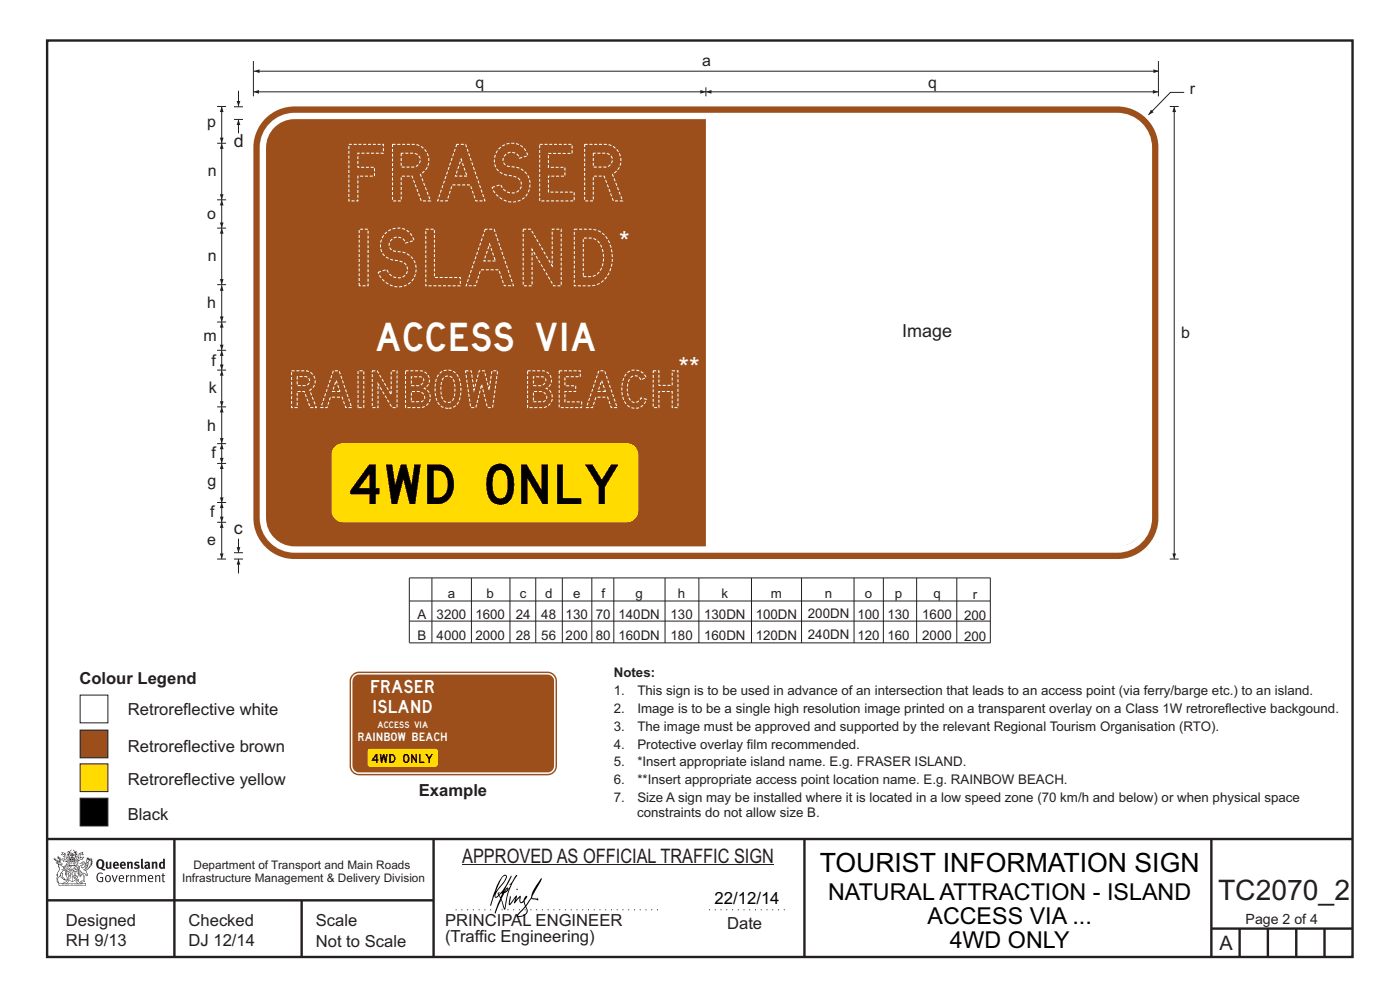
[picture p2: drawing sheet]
<svg xmlns="http://www.w3.org/2000/svg" width="297mm" height="210mm" viewBox="0 0 297 210" stroke-linecap="round" stroke-linejoin="round" font-family="sans-serif">
<g fill="none" stroke="#231f20" stroke-width=".51">
<path d="M10 8.6h276.9v194.4h-276.9zM10 178h277M37 178v25M92 178v25M170.7 177.9v25M257 178v25M10 191h82M64 191v12M257 197h30M263 197v6M269 197v6M275 197v6"/>
<path d="M281 197v6"/>
</g>
<path d="M96.7 193h43.3M150.4 193h16.8" fill="none" stroke="#231f20" stroke-width=".21" stroke-dasharray=".2 1" stroke-linecap="butt"/>
<path d="M98 183.5h66.2" fill="none" stroke="#231f20" stroke-width=".21"/>
<g fill="#231f20">
<path d="M21.1 182.6a.94 .94 0 0 0 .2 1.4 .84 .84 0 0 0 0-1.5zM20.7 182.5a.92 .92 0 0 1 1.1-.1 .92 .92 0 0 1 .3 1.2l-.3 .6 .6 .2-.1 .2-.6-.1a1.41 1.41 0 0 1-1.3-1.2z" fill-rule="evenodd"/>
<path d="M22.5 182.8h.3v1.1l.2 .1 .2-.1v-1.1h.4l.1 1.4a1.27 1.27 0 0 1-1.2-.1z" fill-rule="evenodd"/>
<path d="M24.5 183.1l-.1 .3h.4l-.1-.3zM24.1 183a.66 .66 0 0 1 .9-.1 .66 .66 0 0 1 .2 .8h-.8v.2a.42 .42 0 0 0 .7 0l.1 .2a.79 .79 0 0 1-1.1 0 .79 .79 0 0 1 0-1.1z" fill-rule="evenodd"/>
<path d="M25.9 183.1l-.1 .3h.5l-.1-.3zM25.6 183a.66 .66 0 0 1 .8-.1 .66 .66 0 0 1 .3 .8h-.9l.1 .2a.42 .42 0 0 0 .6 0l.2 .2a.79 .79 0 0 1-1.1 0 .79 .79 0 0 1 0-1.1z" fill-rule="evenodd"/>
<path d="M26.9 182.9l.4-.1v.1a.46 .46 0 0 1 .5-.1 .46 .46 0 0 1 .4 .4v1.1h-.4v-1l-.2-.2-.2 .1v1.1h-.4z" fill-rule="evenodd"/>
<path d="M28.5 183l.5-.2 .6 .1-.2 .3-.5-.1v.2a.56 .56 0 0 1 .7 .6 .56 .56 0 0 1-.8 .4l-.4-.1 .1-.3 .5 .1 .2-.1-.6-.4z" fill-rule="evenodd"/>
<path d="M29.9 182.2l.4-.1v1.8l.2 .4h-.4l-.2-.2z" fill-rule="evenodd"/>
<path d="M31.1 183.7v.3h.3v-.4zM30.6 183a.67 .67 0 0 1 .7-.2 .67 .67 0 0 1 .5 .5l.1 .8-.2 .3-.2-.2a.5 .5 0 0 1-.7 0 .5 .5 0 0 1 0-.7l.6-.1v-.3l-.6 .1z" fill-rule="evenodd"/>
<path d="M32.2 182.9l.3-.1 .1 .1a.46 .46 0 0 1 .5-.1 .46 .46 0 0 1 .3 .4v1.1h-.4v-1l-.1-.2-.3 .1v1.1h-.4z" fill-rule="evenodd"/>
<path d="M34.2 183.1v.7l.2 .2 .2-.1v-.7zM34.6 182.1l.4 .1v2.1l-.3-.1a.71 .71 0 0 1-1-.6 .71 .71 0 0 1 .9-.7z" fill-rule="evenodd"/>
<path d="M20.8 185.3l.7-.2 .3 .2-.1 .1a.69 .69 0 0 0-.9 .1 .69 .69 0 0 0-.1 .9l.3 .4 .5 .1h.2v-.7h-.4l-.1-.1h.7v.9a.96 .96 0 0 1-1.2-.1 .96 .96 0 0 1-.2-1.1z" fill-rule="evenodd"/>
<path d="M22.6 186a.57 .57 0 0 0-.1 .6 .57 .57 0 0 0 .6 .3 .7 .7 0 0 0-.2-1.1zM22.4 185.8a.69 .69 0 0 1 1.1 .6 .69 .69 0 0 1-1.1 .5 1.04 1.04 0 0 1 0-1.1z" fill-rule="evenodd"/>
<path d="M23.7 185.7l.2-.1 .4 1.3 .4-1.2h.3l-.6 1.4h-.2z" fill-rule="evenodd"/>
<path d="M25.6 185.8l-.2 .4h.7l-.2-.4zM25.3 185.8a.59 .59 0 0 1 .8-.1 .59 .59 0 0 1 .2 .7l-.9 .1a.45 .45 0 0 0 .3 .4 .45 .45 0 0 0 .5-.1l.1 .2a.74 .74 0 0 1-1-.1 .74 .74 0 0 1 0-1.1z" fill-rule="evenodd"/>
<path d="M26.7 185.7l.2-.1 .1 .3 .4-.3v.3l-.4 .2v1h-.3z" fill-rule="evenodd"/>
<path d="M27.6 185.7l.2-.1 .1 .2a.45 .45 0 0 1 .5-.2 .45 .45 0 0 1 .3 .4v1.1h-.2v-1.1l-.2-.2-.4 .2v1.1h-.2z" fill-rule="evenodd"/>
<path d="M29.1 185.7l.3-.1v.2l.4-.2 .4 .3 .3-.3a.37 .37 0 0 1 .5 .4v1.1h-.2v-1.1l-.2-.2-.4 .2v1.1h-.2v-1.1l-.2-.2-.4 .2v1.1h-.2z" fill-rule="evenodd"/>
<path d="M31.8 185.8l-.2 .4h.7l-.2-.4zM31.5 185.8a.59 .59 0 0 1 .8-.1 .59 .59 0 0 1 .2 .7l-.9 .1a.45 .45 0 0 0 .3 .4 .45 .45 0 0 0 .5-.1l.1 .2a.74 .74 0 0 1-1-.1 .74 .74 0 0 1 0-1.1z" fill-rule="evenodd"/>
<path d="M32.9 185.7l.2-.1v.2a.45 .45 0 0 1 .5-.2 .45 .45 0 0 1 .4 .4v1.1h-.2v-1.1l-.2-.2-.4 .2v1.1h-.3z" fill-rule="evenodd"/>
<path d="M34.5 185.3l.2-.1v.5h.3v.1h-.3v1v.1h.3l-.1 .2-.4-.1-.1-1.2h-.1v-.1h.1z" fill-rule="evenodd"/>
<path d="M13.2 180.9l.5 .2-.6 .2 .3-.3zM13.7 181.2l.2 .1 .1 1 .4-.5v.5h-.1l-.2 .3-.7 .1 .1-.3-.4-.1 .3-.1 .6 .2-.4-.7h.2zM13.2 180.7v.4l-.3 .2 .3 .1 .4-.2 .1 .4-.3 .2h.2l.2 .5-.4-.2-.4 .1 .5 .6 .2-.1 .8 .1-.6 .6 .2 .1 .6-.2-.1-.3 .3-.2h-.2l-.1 .5-.5 .1 .5-.7h-.5l.6-.2-.5 .1 .4-.3-.1-.6-.1-.1-.3 .5v-.2a.8 .8 0 0 0-.9-1.1z" fill-rule="evenodd"/>
<path d="M16.9 181.1l.6-.2-.3 .2 .4 .2zM16.8 181.2h.1l.1 .9 .3-.2 .4-.1-.3 .3v.2h-.4l-.3 .3-.1-.3h-.3l.1-.2-.1-.4 .4 .6 .1-.1zM16.2 181.5v.9l.4 .1h-.7l.7 .1-.2 .1h-.3l.4 .4h-.2v.4l-.5-.9 .5 1 .4-.6-.4-.2 .8-.5 .3 .1 .4-.5 .1-.2-.9 .2v-.7l.4 .2 .5-.1-.4-.2 .2-.3a.88 .88 0 0 0-1 1.2z" fill-rule="evenodd"/>
<path d="M15.5 182.9l.2 .2h-.1v.3l-.1-.3h-.1h.1z" fill-rule="evenodd"/>
<path d="M15 182.9l.3 .2h-.2v.3v-.3h-.2h.2z" fill-rule="evenodd"/>
<path d="M14.9 182.8h.9v.7l-.2 .1-.8-.1zM14.8 182.4l-.2 1.3h1.4l-.2-1.3-.1 .2h-.8z" fill-rule="evenodd"/>
<path d="M14.9 184.5v.2l.2-.1v-.1zM14.4 183.8l.2 .2-.3 .2v.5l.2 .1 .3-.1-.4-.4 .3 .2 .4-.1-.2-.4 .2-.2zM14.2 183.7h1a.5 .5 0 0 0 0 .8l-.3 .3a.47 .47 0 0 1-.6 0 .47 .47 0 0 1 0-.7l.1-.1z" fill-rule="evenodd"/>
<path d="M15.6 184.2l.1-.1a.33 .33 0 0 1 .5-.2 .33 .33 0 0 1 .1 .5l-.3-.1 .2-.2h-.4l-.1 .1 .2 .1 .1 .2h.3v.3h-.6l.1-.2-.3-.1zM15.5 184.2l-.2 .4h.3l-.1 .2h.9v-.2a.44 .44 0 0 0 0-.7 .44 .44 0 0 0-.7 .1z" fill-rule="evenodd"/>
<path d="M15.7 185.7l.4 .1zM15.9 185.2l.1 .4h-.2zM15.9 185.1l-.3 .7-.3 .2a.98 .98 0 0 1 1.1 .1z" fill-rule="evenodd"/>
<path d="M15.6 186l.3 .2v-.2h.2l-.2 .5v-.2l-.3 .1 .2-.2z" fill-rule="evenodd"/>
<path d="M15 185.3l.1 .1-.2 .3zM14.6 185.9h.4a.22 .22 0 0 1-.2 .3 .22 .22 0 0 1-.2-.3zM14.5 185.3l.2 .4zM14.5 185.8l.5 .1zM14.7 185.2l.2 .1-.1 .4zM14.4 185.2l.1 .5a.36 .36 0 0 0 0 .5 .36 .36 0 0 0 .5 0 .36 .36 0 0 0 0-.5 .41 .41 0 0 0 0-.5 .41 .41 0 0 0-.6 0z" fill-rule="evenodd"/>
<path d="M14.6 184.1l.2 .2z" fill-rule="evenodd"/>
<path d="M18.3 183.4l.1-.1-.1 .4-.4 .4z" fill-rule="evenodd"/>
<path d="M17.5 182.9l.2-.1 .2 .2-.7 .8v.3l.3 .1a1.07 1.07 0 0 0 .7-.9l.4-.3v.2a1.36 1.36 0 0 1-1 1.3 1.32 1.32 0 0 0 1.2-1.6l.5-.7-.2 .5 .3-.2-.3 .4 .4-.2-.4 .5 .4-.1-.5 .2h.4l-.4 .2h.4l-.4 .1 .1 .1h-.2l.1 .2-.3 .1a.82 .82 0 0 1-.9 .6l.3 .1 .5 .9-.3 .1-.2-.4-.4-.2 .1 1.8 .2 .1-.6 .2-.2-.2 .5-.1v-.2a2.24 2.24 0 0 0-.7-2.1l-.1-.2a.7 .7 0 0 1 .7-1l.1-.2zM16.6 184.6l.4 1.2 .2-.8 .2 .3-.4 .7-.3-.8h-.2l.2-.2zM18.5 182.2l.1 .3 .1-.2 .1 .3 .1-.3v.2l-.7 .6zM16.8 183.2l.7-.1v.2a.87 .87 0 0 0-.7 .6 .87 .87 0 0 0 .2 .9l.1 .4-.1 .5-.2-1.1-.2-.1-.2 .1 .2 .3-.2 .3 .3 .1 .2 .7h.3l.2-.6a1.61 1.61 0 0 1 .2 1.4h-.3l-.2 .3h.2l.1 .2 .2-.2h.4l-.1-.3-.1-1.5 .2 .1a.4 .4 0 0 0 .2 .3 .4 .4 0 0 0 .5 0l-.5-1 .8-.6 .1-.3h.2l-.1-.1 .4-.3h-.2l.2-.3-.1 .1 .1-.3-.1 .1 .1-.4h-.1l.1-.3-.1-.1-.1 .2-.1-.4-.3 .4v-.4l-.1 .2-.2-.3v.3l-.3-.4-.3 1.6a.58 .58 0 0 1-.8 .6l.7-.8v-.4h-.4z" fill-rule="evenodd"/>
<path d="M18.2 185.4l.2 .1z" fill-rule="evenodd"/>
<path d="M12.5 187.5h5.6v.3h-5.5zM13.5 187.4l.5-.3 .4-.4v.1l.1 .1-.3 .4zM14 186.6h.2l-.1 .2zM16.3 186.7l.3 .4 .6 .3h-.6l-.3-.2-.1-.3zM16.4 186.6h.2l-.1 .2zM12.4 187.4l.1 .5h5.7l.1-.5-.8-.1-.7-.2-.2-.2 .1-.4a.47 .47 0 0 0-.6 .3 .47 .47 0 0 0 .4 .6h-2.3a.47 .47 0 0 0 .4-.6 .47 .47 0 0 0-.6-.3l.1 .4-.3 .2-.6 .2z" fill-rule="evenodd"/>
<path d="M13.3 187.6v.1zM13.3 187.5l-.1 .3h.2z" fill-rule="evenodd"/>
<path d="M13.5 187.5l.1 .3 .1-.3v.2z" fill-rule="evenodd"/>
<path d="M13.9 187.5l.1 .3zM13.8 187.5v.3l.2-.1v-.1z" fill-rule="evenodd"/>
<path d="M14.2 187.6l.1 .1zM14.2 187.5l-.1 .3h.3z" fill-rule="evenodd"/>
<path d="M14.4 187.5h.2v.3h-.2z" fill-rule="evenodd"/>
<path d="M15.1 187.6v.1zM15.1 187.5l-.2 .3h.3z" fill-rule="evenodd"/>
<path d="M15.2 187.5h.2v.3z" fill-rule="evenodd"/>
<path d="M15.8 187.5h.2l-.1 .3z" fill-rule="evenodd"/>
<path d="M16.1 187.5l.1 .3z" fill-rule="evenodd"/>
<path d="M16.3 187.5l.1 .3zM16.3 187.5v.3l.2-.1v-.1z" fill-rule="evenodd"/>
<path d="M16.6 187.5h.2v.3h-.2z" fill-rule="evenodd"/>
<path d="M16.9 187.5l.1 .3h-.1z" fill-rule="evenodd"/>
<path d="M17.1 187.5l.1 .3z" fill-rule="evenodd"/>
<path d="M17.3 187.5l.1 .3z" fill-rule="evenodd"/>
<path d="M14.9 182.1a.71 .71 0 0 1 .9 .1zM15.6 182.2l.2 .2zM15 182.2l.3 .1zM14.8 182.3l.1 .1zM15.2 181.9h.2zM15.2 181.3h.1v.2zM15.2 181h.2v.2zM15.3 181.6l.1 .2h-.2zM15.4 181.3l.1 .2zM14.9 181.3l.2 .2h-.2zM15.6 181.3h.1v.2zM14.4 180.6l-.3 .3 .5-.2v.5l-.3-.1-.1 .6 .2-.5 .3 .9-.1 .4h1.3v-.4l.4-.9 .1 .4-.1-.6-.2 .1v-.4l.3 .2-.2-.4-.2 .3-.5-.6v.1a.41 .41 0 0 1 .3 .4 .41 .41 0 0 1-.2 .4l.2-.2a1 1 0 0 1 0 1.1l-.3-.1v-.3h.4l-.2-.2 .2-.3-.3 .1v-.4l-.3 .2-.2-.2 .1 .4-.4-.1 .1 .3-.1 .2h.4l-.1 .3-.3 .1a.93 .93 0 0 1 .1-1.1l.1 .3-.1-.4h-.1l.4-.6-.5 .5-.1-.1z" fill-rule="evenodd"/>
<path d="M12.4 183.4l.4 .1 .6 .5v.3a.83 .83 0 0 1 .6 1.1v-.2a.8 .8 0 0 0-1-.8l.4 .2-.6 .7-.1 .5a.95 .95 0 0 0-.3 1.3l-.2-.1a.77 .77 0 0 1 .2-1.1l-.1-.5-.2 .1 .3-.5a1.31 1.31 0 0 0 0-1.6zM13 185.3h.2v.8l.5 .4-.2-.1a.68 .68 0 0 1-.6-.8zM12.1 183a.68 .68 0 0 1 1 .3l-.5 .1-.2-.3zM11.4 182.1a1.19 1.19 0 0 0 .9 .8h-.5l.5 .4 .1 .6a.9 .9 0 0 1-.2 1.2l-.3 .5h.3v.2a1.04 1.04 0 0 0-.1 1.2l.1 .3 .3-.1v-.1a.8 .8 0 0 1 .2-1.1l.1-.3a.89 .89 0 0 0 1.1 .9l-.7-.6 .2-.8-.3-.1 .4-.5 .4 .3v.8a1.01 1.01 0 0 0-.2-1.4l.3-.5-.4 .3a.41 .41 0 0 1 .4-.5h-.1l-.5 .2-.5-.3 .3-.1a.5 .5 0 0 0-.5-.5l.3-.3-.3 .1 .2-.4v-.2l-.2 .3v-.6l-.1 .4-.2-.6v.3l-.3-.2 .3 .3-.3-.1a.62 .62 0 0 1 .5 .9l-.1-.4v.4l-.3-.1v-.4l-.1 .3-.1-.3-.2 .2v-.5l-.1 .3-.1-.4v.4z" fill-rule="evenodd"/>
<path d="M12.6 183.1l.1-.1 .2 .2z" fill-rule="evenodd"/>
<path d="M14 183.6h2.7v1l-.1-.9h-2.6v1.2h2.6v-.3v.6v-.2h-1.2v2a2.13 2.13 0 0 0 1.3-1.8 1.69 1.69 0 0 1-1.6 1.8l-.6-.4-.4-.6-.1-1.2v.6l.4 .8 .9 .8v-2h-1.2z" fill-rule="evenodd"/>
<circle cx="17.7" cy="182.9" r=".08"/>
</g>
<g fill="#010202">
<path d="M107.5 188.7l.2-.2-.5 .6zM106.3 189.5l.2 .1-.3 .7-.2-.4zM106.8 185.9l.5-.1a9.3 9.3 0 0 1-2 3.2l-.1 .2 1-2.5zM106.5 186a14.7 14.7 0 0 0-2.2 4.9l-.3 1.1 .1 .2 .8-2.4a.42 .42 0 0 0 .2 .7 .42 .42 0 0 0 .6-.3l.1-.2 .3 .5-1.1 3.2h.2l1.1-2.8 .6 1.9 .2 .2 .2-.5a13.5 13.5 0 0 1 2-6.2l.4-.6-.1-.1-1.6 2.1 .4-.1a14.9 14.9 0 0 0-1.3 5.1l-.4-1.2a1.39 1.39 0 0 1 .2-1.8l.1-.2a.92 .92 0 0 0 .8-1.2 .75 .75 0 0 0-.8 .7l-.1 .2 1.6-3.4-.1-.1-.4 .8a10.5 10.5 0 0 1-2.2 3.2l.2-.4a.32 .32 0 0 0-.4 .2 .32 .32 0 0 0 .1 .4l-.5 .3a3.2 3.2 0 0 1 1.1-2.2l.5-.6a2.49 2.49 0 0 0 .7-1.7l-.4-.2z" fill-rule="evenodd"/>
<path d="M111.5 192.4a1.15 1.15 0 0 1 .1 1.3 1.15 1.15 0 0 1-1.2 .6h-.6zM108.1 190.1l-.2 1.7 .2 .2 1.2-1.5-.2 1.1 1.1-1.2a.94 .94 0 0 0 .4 1.2l.5-.3 .3 .9-1.2 1.3a.98 .98 0 0 0-.5 1 1.9 1.9 0 0 0 2.3-1.3l-.1-.3a1.02 1.02 0 0 1 .2-1.4l.6-.9 1.5 .3-.2-.5v.3l-1.1-.2v-.3l2-3.5 .1-.3-.2-.1-1.8 2.7a6.6 6.6 0 0 1-1.5 3l-.1-.2a1.01 1.01 0 0 1 .4-1.4v-.3l-.2-.1-.4 .4-.1 .6-.6 .4-.1-.4 .1-.9-.2-.1-.9 .9 .3-.9-.2-.1-1.4 1.8 .3-1.4v-.2z" fill-rule="evenodd"/>
<path d="M109.6 188.5l.3 .3h-.3z" fill-rule="evenodd"/>
</g>
<path d="M17 147.4h5.9v5.9h-5.9z" fill-rule="evenodd" fill="#fff" stroke="#231f20" stroke-width=".21"/>
<path d="M17 154.9h5.9v5.9h-5.9z" fill-rule="evenodd" fill="#9d4f1b" stroke="#231f20" stroke-width=".21"/>
<path d="M74.8 143.1l.8-.6h.6h40a2 2 0 0 1 2 2v18a2 2 0 0 1-2 2h-40a2 2 0 0 1-2-2v-18v-.6z" fill-rule="evenodd" fill="#9d4f1b"/>
<path d="M96.2 147.6l.5-.3-.5 .5z" fill="#231f20"/>
<path d="M75.3 143.3l-.4 .7-.1 .5v18a1.39 1.39 0 0 0 1.4 1.3h40a1.39 1.39 0 0 0 1.3-1.3v-18a1.39 1.39 0 0 0-1.3-1.4h-40zM75 143.3l.7-.5h.5h40a1.69 1.69 0 0 1 1.7 1.7v18a1.69 1.69 0 0 1-1.7 1.7h-40a1.69 1.69 0 0 1-1.7-1.7v-18v-.5z" fill-rule="evenodd" fill="#fff"/>
<path d="M78.2 158.9l14.1-.1 .3 .1 .3 .5v2.7l-.1 .3-.5 .3h-13.8l-.5-.3v-.3v-2.7z" fill-rule="evenodd" fill="#ffdb00"/>
<g fill="none" stroke="#231f20" stroke-width=".21">
<path d="M86.8 136.3v-13.7h123.3v13.8h-123.3M86.8 127.5h123.3M86.9 131.7h123.2M91.6 122.6v13.8M100 122.6v13.8M108.2 122.6v13.8M113.7 122.6v13.8M119.3 122.6v13.8M125.6 122.6v13.8M130.2 122.6v13.8M141.1 122.6v13.8M148.3 122.6v13.8"/>
<path d="M159.4 122.6v13.8M170 122.6v13.8M181.2 122.6v13.8M187.4 122.6v13.8M194.5 122.6v13.8M203 122.6v13.8"/>
</g>
<path d="M17 162h5.9v5.9h-5.9z" fill-rule="evenodd" fill="#ffdb00" stroke="#231f20" stroke-width=".21"/>
<path d="M53.8 19.5h96" fill="none" stroke="#231f20" stroke-width=".21"/>
<g fill="#231f20">
<path d="M53.8 19.5l1.1-.4v.8z"/>
<path d="M148.6 19.1l1.2 .4-1.2 .4z"/>
</g>
<path d="M149.8 18.5v1.9M149.8 19.5h96" fill="none" stroke="#231f20" stroke-width=".21"/>
<g fill="#231f20">
<path d="M244.6 19.1l1.2 .4-1.2 .4z"/>
<path d="M149.8 19.5l1.1-.4v.8z"/>
</g>
<path d="M56.3 25.1a8.7 8.7 0 0 1 6.2-2.5h174.5a8.7 8.7 0 0 1 8.8 8.7v78.6a8.7 8.7 0 0 1-8.8 8.7h-174.5a8.7 8.7 0 0 1-8.7-8.7v-78.6a8.7 8.7 0 0 1 2.5-6.2z" fill-rule="evenodd" fill="#9d4f1b"/>
<path d="M150 45.2l.1 .1 1.8-1.8-1.7 1.8 .1 .1-.5 .3z" fill="#231f20"/>
<path d="M70.9 94.9a2.47 2.47 0 0 1 1.9-.9h60.1a2.48 2.48 0 0 1 2.5 2.5v11.8a2.48 2.48 0 0 1-2.5 2.5h-60.1a2.48 2.48 0 0 1-2.5-2.5v-11.8l.1-.6z" fill-rule="evenodd" fill="#ffdb00"/>
<path d="M53.9 15.1h192" fill="none" stroke="#231f20" stroke-width=".21"/>
<g fill="#231f20">
<path d="M53.9 15.1l1.2-.4v.8z"/>
<path d="M244.7 14.7l1.2 .4-1.2 .4z"/>
</g>
<path d="M53.8 12.9v7.5M47 110.8v7.8" fill="none" stroke="#231f20" stroke-width=".21"/>
<g fill="#231f20">
<path d="M46.6 117.4h.8l-.4 1.2z"/>
<path d="M47 110.8l.4 1.2h-.8z"/>
</g>
<path d="M50.6 114.3v2.9" fill="none" stroke="#231f20" stroke-width=".21"/>
<path d="M50.2 116.1h.8l-.4 1.1z" fill="#231f20"/>
<path d="M249.1 22.6v96M49.6 117.2h1.9M248.2 118.6h1.9" fill="none" stroke="#231f20" stroke-width=".21"/>
<g fill="#231f20">
<path d="M249.1 22.6l.4 1.2h-.8z"/>
<path d="M248.7 117.4h.8l-.4 1.2z"/>
</g>
<path d="M50.6 118.6v3.1" fill="none" stroke="#231f20" stroke-width=".21"/>
<path d="M50.6 118.6l.4 1.2h-.8z" fill="#231f20"/>
<path d="M251.2 19.6h-2.9l-4.7 4.8M46.1 118.6h1.9M49.6 118.6h1.9" fill="none" stroke="#231f20" stroke-width=".21"/>
<path d="M244.2 23.3l.5 .5-1.1 .6z" fill="#231f20"/>
<path d="M245.8 12.9v7.5M46.1 42.4h1.9M47 42.4v6" fill="none" stroke="#231f20" stroke-width=".21"/>
<g fill="#231f20">
<path d="M47 42.4l.4 1.2h-.8z"/>
<path d="M46.6 47.2h.8l-.4 1.2z"/>
</g>
<path d="M50.6 19.2v3.4M248.2 22.6h1.9" fill="none" stroke="#231f20" stroke-width=".21"/>
<path d="M50.2 21.4h.8l-.4 1.2z" fill="#231f20"/>
<path d="M50.6 25.3v3" fill="none" stroke="#231f20" stroke-width=".21"/>
<path d="M50.6 25.3l.4 1.2h-.8z" fill="#231f20"/>
<path d="M47 30.4v12M49.6 25.3h1.9" fill="none" stroke="#231f20" stroke-width=".21"/>
<g fill="#231f20">
<path d="M46.6 41.2h.8l-.4 1.2z"/>
<path d="M47 30.4l.4 1.2h-.8z"/>
</g>
<path d="M46.1 30.4h1.9M47 22.6v7.8M49.6 22.7h1.9" fill="none" stroke="#231f20" stroke-width=".21"/>
<g fill="#231f20">
<path d="M46.6 29.2h.8l-.4 1.2z"/>
<path d="M47 22.6l.4 1.2h-.8z"/>
</g>
<path d="M46.1 22.6h1.9M46.1 48.4h1.9M46.1 86.3h1.9M47 86.3v7.8" fill="none" stroke="#231f20" stroke-width=".21"/>
<g fill="#231f20">
<path d="M46.6 92.9h.8l-.4 1.2z"/>
<path d="M47 86.3l.4 1.2h-.8z"/>
</g>
<path d="M47 78.5v7.8" fill="none" stroke="#231f20" stroke-width=".21"/>
<g fill="#231f20">
<path d="M46.6 85.1h.8l-.4 1.2z"/>
<path d="M47 78.5l.4 1.2h-.8z"/>
</g>
<path d="M47 48.4v12M46.1 60.4h1.9" fill="none" stroke="#231f20" stroke-width=".21"/>
<g fill="#231f20">
<path d="M46.6 59.2h.8l-.4 1.2z"/>
<path d="M47 48.4l.4 1.2h-.8z"/>
</g>
<path d="M46.1 68.3h1.9M47 60.5v7.8" fill="none" stroke="#231f20" stroke-width=".21"/>
<g fill="#231f20">
<path d="M46.6 67.1h.8l-.4 1.2z"/>
<path d="M47 60.5l.4 1.2h-.8z"/>
</g>
<path d="M46.1 74.3h1.9M47 68.3v6" fill="none" stroke="#231f20" stroke-width=".21"/>
<g fill="#231f20">
<path d="M46.6 73.1h.8l-.4 1.2z"/>
<path d="M47 68.3l.4 1.2h-.8z"/>
</g>
<path d="M47 74.3v4.2" fill="none" stroke="#231f20" stroke-width=".21"/>
<g fill="#231f20">
<path d="M46.6 77.3h.8l-.4 1.2z"/>
<path d="M47 74.3l.4 1.2h-.8z"/>
</g>
<path d="M46.1 78.5h1.9M46.1 98.3h1.9M47 98.3v8.4M46.1 106.6h1.9" fill="none" stroke="#231f20" stroke-width=".21"/>
<g fill="#231f20">
<path d="M47 98.3l.4 1.2h-.8z"/>
<path d="M46.6 105.5h.8l-.4 1.2z"/>
</g>
<path d="M47 94.1v4.2" fill="none" stroke="#231f20" stroke-width=".21"/>
<g fill="#231f20">
<path d="M47 94.1l.4 1.2h-.8z"/>
<path d="M46.6 97.1h.8l-.4 1.2z"/>
</g>
<path d="M46.1 94.1h1.9M47 106.6v4.2" fill="none" stroke="#231f20" stroke-width=".21"/>
<g fill="#231f20">
<path d="M47 106.6l.4 1.2h-.8z"/>
<path d="M46.6 109.6h.8l-.4 1.2z"/>
</g>
<path d="M46.1 110.8h1.9" fill="none" stroke="#231f20" stroke-width=".21"/>
<g fill="#fff">
<path d="M149.8 24.8h86.4a7.7 7.7 0 0 1 7.6 7.6v76.1a7.7 7.7 0 0 1-7.6 7.7h-86.4z" fill-rule="evenodd"/>
<path d="M58.2 27a6 6 0 0 0-1.8 4.3v78.6a6 6 0 0 0 6.1 6h174.5a6 6 0 0 0 6.1-6v-78.6a6 6 0 0 0-6.1-6h-174.5a6 6 0 0 0-4.3 1.7zM56.9 26.5a7.4 7.4 0 0 1 5.6-2.6h174.5a7.4 7.4 0 0 1 7.4 7.4v78.6a7.4 7.4 0 0 1-7.4 7.3h-174.5a7.4 7.4 0 0 1-7.4-7.3v-78.6a7.3 7.3 0 0 1 1.8-4.8z" fill-rule="evenodd"/>
</g>
<path d="M17 169.3h5.9v5.9h-5.9z" fill-rule="evenodd" fill="#000" stroke="#231f20" stroke-width=".21"/>
<g font-size="12" fill="#fff">
<text x="74" y="42.6">FRASER</text>
<text x="76.2" y="60.6">ISLAND</text>
</g>
<text font-size="8.4" x="74.4" y="106.9">4WD ONLY</text>
<text font-size="7.8" fill="#fff" x="61.9" y="86.5">RAINBOW BEACH</text>
<text font-size="6" fill="#fff" x="79.9" y="74.4">ACCESS VIA</text>
<text font-size="6" fill="#231f20" x="258.4" y="190.9">TC2070_2</text>
<g font-size="5.8" fill="#fff">
<text x="131.3" y="53.2">*</text>
<text x="144" y="79.9">**</text>
</g>
<text font-size="5.6" x="173.9" y="184.9">TOURIST INFORMATION SIGN</text>
<g font-size="4.9">
<text x="175.7" y="191">NATURAL ATTRACTION - ISLAND</text>
<text x="196.8" y="196">ACCESS VIA ...</text>
<text x="201.5" y="201">4WD ONLY</text>
</g>
<g font-size="4.2" fill="#231f20">
<text x="98" y="183">APPROVED AS OFFICIAL TRAFFIC SIGN</text>
<text x="258.7" y="201.6">A</text>
</g>
<g font-size="3.8" fill="#231f20">
<text x="49.6" y="31.3">d</text>
<text x="191.4" y="71.4">Image</text>
<text x="49.6" y="113.4">c</text>
</g>
<text font-size="3.6" x="151.6" y="191.8">22/12/14</text>
<g font-size="3.5" fill="#231f20">
<text x="16.8" y="145.1">Colour Legend</text>
<text x="27.1" y="151.7">Retroreflective white</text>
<text x="27.1" y="159.4">Retroreflective brown</text>
<text x="27.1" y="166.6">Retroreflective yellow</text>
<text x="27.1" y="173.9">Black</text>
<text x="88.8" y="168.9">Example</text>
<text x="14" y="196.4">Designed</text>
<text x="40" y="196.4">Checked</text>
<text x="67" y="196.4">Scale</text>
<text x="94.4" y="196.3">PRINCIPAL ENGINEER</text>
<text x="154.2" y="197">Date</text>
<text x="14" y="200.8">RH 9/13</text>
<text x="40" y="200.8">DJ 12/14</text>
<text x="67" y="200.8">Not to Scale</text>
<text x="94.4" y="199.8">(Traffic Engineering)</text>
</g>
<g font-size="3.4" fill="#231f20">
<text x="148.9" y="14">a</text>
<text x="100.9" y="18.6">q</text>
<text x="196.9" y="18.6">q</text>
<text x="252.4" y="20">r</text>
<text x="44" y="27">p</text>
<text x="44.1" y="37.3">n</text>
<text x="44" y="46.4">o</text>
<text x="44.1" y="55.4">n</text>
<text x="44" y="65.4">h</text>
<text x="250.6" y="71.6">b</text>
<text x="43.1" y="72.3">m</text>
<text x="44.9" y="77.6">f</text>
<text x="44.3" y="83.4">k</text>
<text x="44" y="91.4">h</text>
<text x="44.9" y="97.2">f</text>
<text x="44" y="103">g</text>
<text x="44.6" y="109.7">f</text>
<text x="43.9" y="115.6">e</text>
</g>
<text font-size="3" fill="#231f20" x="264.2" y="196">Page 2 of 4</text>
<g font-size="2.8" fill="#231f20">
<text x="88.6" y="131.3">A</text>
<text x="92.6" y="131.3">3200</text>
<text x="95" y="126.9">a</text>
<text x="100.8" y="131.3">1600</text>
<text x="103.2" y="126.9">b</text>
<text x="109.4" y="131.3">24</text>
<text x="110.3" y="126.9">c</text>
<text x="114.8" y="131.3">48</text>
<text x="115.6" y="126.9">d</text>
<text x="120" y="131.3">130</text>
<text x="121.6" y="126.9">e</text>
<text x="126.4" y="131.3">70</text>
<text x="127.6" y="126.9">f</text>
<text x="131.2" y="131.3">140DN</text>
<text x="134.8" y="126.9">g</text>
<text x="142.3" y="131.3">130</text>
<text x="143.8" y="126.9">h</text>
<text x="149.4" y="131.3">130DN</text>
<text x="153.1" y="126.9">k</text>
<text x="160.3" y="131.3">100DN</text>
<text x="163.5" y="126.9">m</text>
<text x="171.4" y="131.2">200DN</text>
<text x="175" y="126.8">n</text>
<text x="181.9" y="131.3">100</text>
<text x="183.5" y="126.9">o</text>
<text x="188.3" y="131.3">130</text>
<text x="189.8" y="126.9">p</text>
<text x="195.6" y="131.3">1600</text>
<text x="198" y="126.9">q</text>
<text x="204.5" y="131.4">200</text>
<text x="206.4" y="127">r</text>
<text x="88.6" y="135.7">B</text>
<text x="92.6" y="135.7">4000</text>
<text x="100.8" y="135.7">2000</text>
<text x="109.4" y="135.7">28</text>
<text x="114.8" y="135.7">56</text>
<text x="120" y="135.7">200</text>
<text x="126.4" y="135.7">80</text>
<text x="131.2" y="135.7">160DN</text>
<text x="142.3" y="135.7">180</text>
<text x="149.4" y="135.7">160DN</text>
<text x="160.3" y="135.7">120DN</text>
<text x="171.4" y="135.6">240DN</text>
<text x="181.9" y="135.7">120</text>
<text x="188.3" y="135.7">160</text>
<text x="195.6" y="135.7">2000</text>
<text x="204.5" y="135.9">200</text>
<text x="130.2" y="143.7">Notes:</text>
<text x="130.2" y="147.4">1.</text>
<text x="135.2" y="147.4">This sign is to be used in advance of an intersection that leads to an access point (via ferry/barge etc.) to an island.</text>
<text x="130.2" y="151.2">2.</text>
<text x="130.2" y="155">3.</text>
<text x="135.2" y="151.2">Image is to be a single high resolution image printed on a transparent overlay on a Class 1W retroreflective backgound.</text>
<text x="135.2" y="155">The image must be approved and supported by the relevant Regional Tourism Organisation (RTO).</text>
<text x="130.2" y="158.8">4.</text>
<text x="135.2" y="158.8">Protective overlay film recommended.</text>
<text x="130.2" y="162.6">5.</text>
<text x="130.2" y="166.4">6.</text>
<text x="135.2" y="162.6">*Insert appropriate island name. E.g. FRASER ISLAND.</text>
<text x="135.2" y="166.4">**Insert appropriate access point location name. E.g. RAINBOW BEACH.</text>
<text x="130.2" y="170.1">7.</text>
<text x="135.2" y="173.3">constraints do not allow size B.</text>
<text x="135.2" y="170.1">Size A sign may be installed where it is located in a low speed zone (70 km/h and below) or when physical space</text>
</g>
<g font-size="2.7" fill="#fff">
<text x="78.8" y="147.1">FRASER</text>
<text x="79.3" y="151.2">ISLAND</text>
</g>
<g font-size="2.5" fill="#231f20">
<text x="41.1" y="184.3">Department of Transport and Main Roads</text>
<text x="38.6" y="187.1">Infrastructure Management &amp; Delivery Division</text>
</g>
<text font-size="1.9" x="78.9" y="161.8">4WD ONLY</text>
<text font-size="1.8" fill="#fff" x="76" y="157.1">RAINBOW BEACH</text>
<text font-size="1.4" fill="#fff" x="80.2" y="154.3">ACCESS VIA</text>
</svg>
